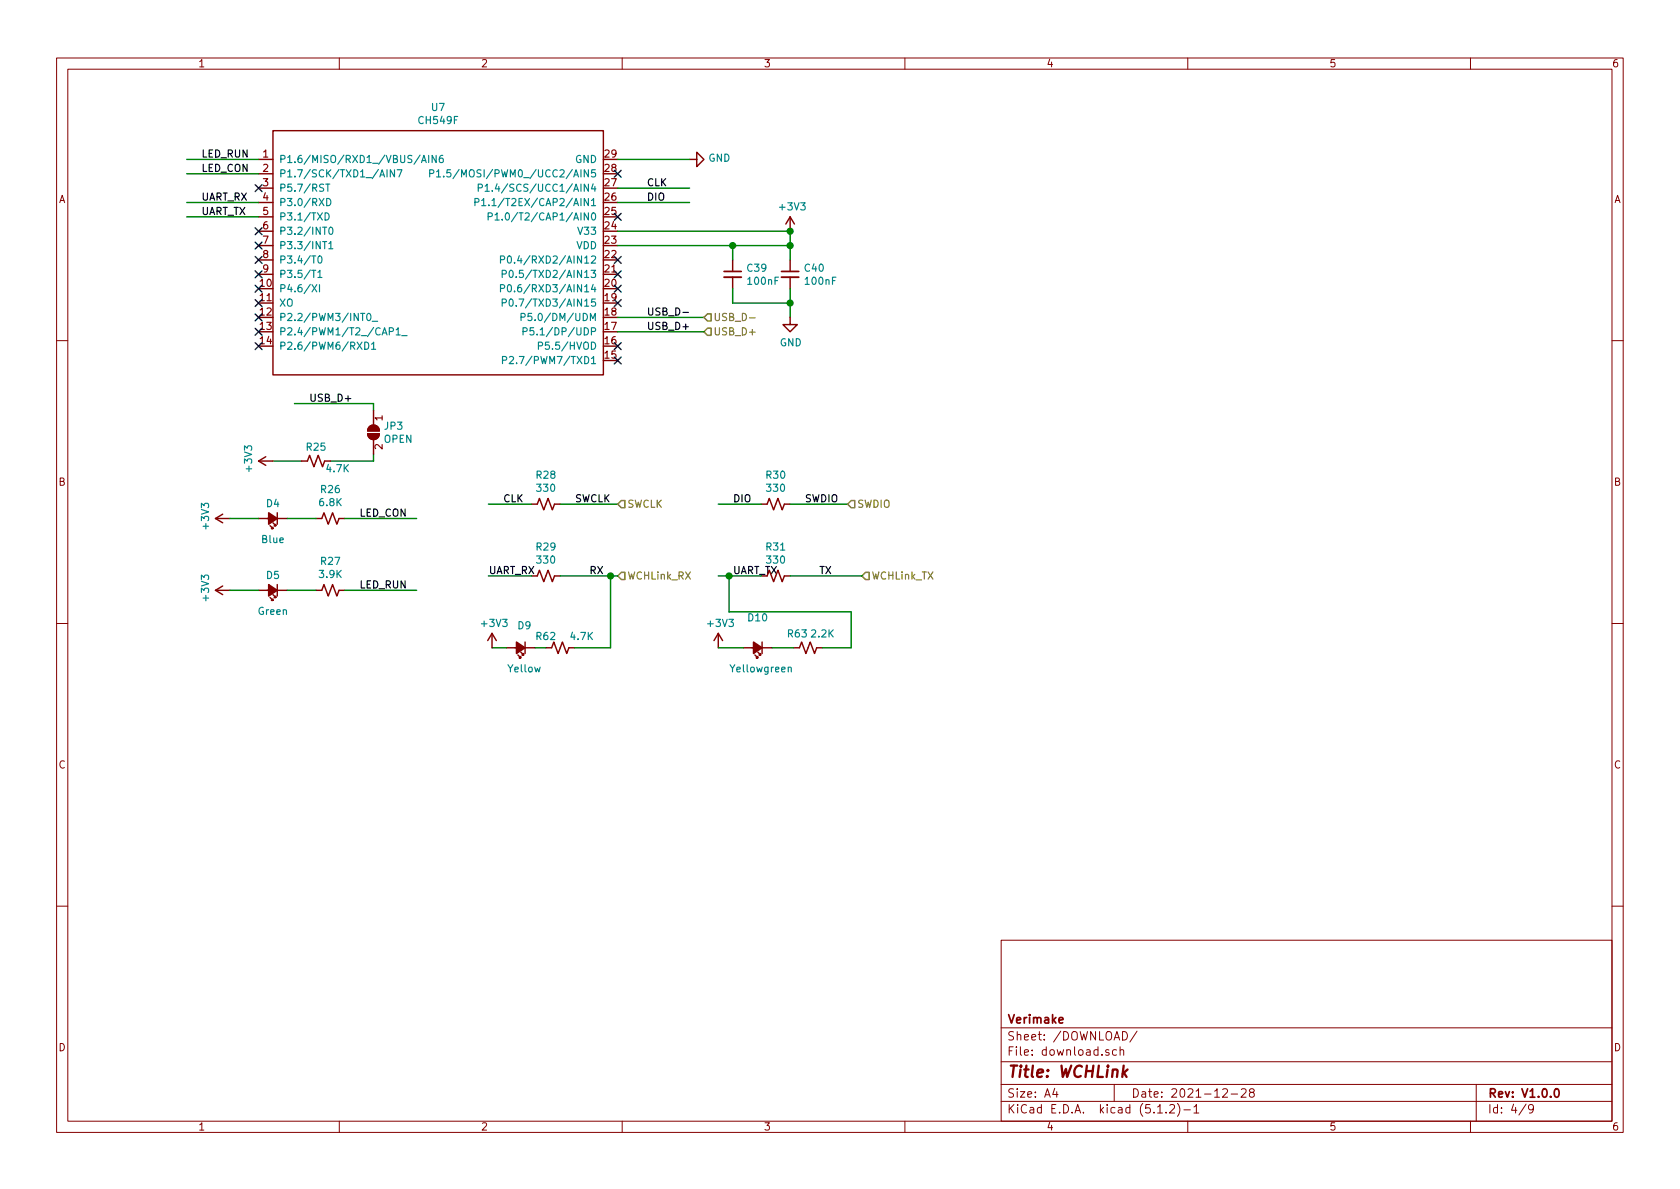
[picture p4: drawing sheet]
<svg xmlns="http://www.w3.org/2000/svg" width="297mm" height="210mm" viewBox="0 0 297 210" stroke-linecap="round" stroke-linejoin="round" font-family="sans-serif">
<g fill="none" stroke="#840000" stroke-width=".18">
<path d="M10 10.3h277v189.9h-277zM12 12.2h273v186.1h-273zM60 10.3v1.9M110 10.3v1.9M160 10.3v1.9M210 10.3v1.9M260 10.3v1.9M10 60.2h2M285 60.2h2M10 110.3h2M285 110.3h2M10 160.2h2"/>
<path d="M177 166.3h108v32h-108zM285 160.2h2M60 198.3v1.9M110 198.3v1.9M160 198.3v1.9M177 194.8h108M177 191.8h108M177 187.8h108M177 181.8h108M186.5 192.5l-.4 1h1M186.8 193v1M196.1 185.7l-.4-.1-.2 .2 .1 .2 .5 .2v.3h-.6"/>
<path d="M197 191.8v3M197.4 185.7l-.4-.1-.3 .3 .1 .6h.6M198 185.7l.3-.1 .3 .1 .1 .9M198 185.1v1.5M198.5 182.4a.76 .76 0 0 1 .8 .8 .76 .76 0 0 1-.8 .7zM201 182.3l-1.2 2M204.7 196.8h.8M206.2 196.7v.1M206.8 195.5l.2-.2h.4l.2 .2 .1 .3-.1 .2-.8 .8h.9M208.2 195.1a1.71 1.71 0 0 1 0 2.3M209.3 196.3h1.2M210 198.3v1.9"/>
<path d="M211.1 195.8l.4-.5v1.5M211.1 196.8h.9M216.2 192.7l.2-.2h.4l.2 .5-.9 1h.9M217.7 193.5h1.1M219.5 192.7l.2-.2h.3l.3 .2v.3v.2l-.9 .8h.9M221.2 193.2l-.3-.3 .1-.2 .2-.2 .4 .1 .2 .2-.1 .2-.6 .2a.48 .48 0 0 0-.1 .7l.2 .1 .5-.1a.48 .48 0 0 0-.1-.7h-.1M260 198.3v1.9M261 191.8v6.5M269.8 195.2l-1.2 2M271.1 196l-.3 .3-.4-.1-.1-.2v-.4l.1-.2 .4-.1 .2 .2a1.19 1.19 0 0 1-.2 1.2l-.4 .1"/>
</g>
<path d="M128 48h3.1M138.2 48h3M187.2 180.4l.8-.1-.1-.3-.4-.1-.3 .2 .1 .7h.6M275 192.7l.2-.2a.81 .81 0 0 1 .6 .6 .81 .81 0 0 1-.3 .8l-.2 .1a.79 .79 0 0 1-.3-1.3z" fill="none" stroke="#840000" stroke-width=".3"/>
<path d="M198.7 189.7l.5 .7M199.4 189.1l-.9 .8" fill="none" stroke="#840000" stroke-width=".41"/>
<path d="M120.8 55.2h.9" fill="none" stroke="#000" stroke-width=".2"/>
<g fill="none" stroke="#840000" stroke-width=".25">
<path d="M45.7 28.2h2.6M45.7 30.7h2.6M45.7 33.3h2.6M45.7 35.8h2.6M45.7 38.3h2.6M48.3 23.1h58.4v43.2h-58.4zM121.9 28.2h1.3v-1.3l1.3 1.3-1.3 1.3v-1.3M139.7 38.3l-.8 1.3M139.7 38.3v2.6M139.7 38.3l.8 1.3M45.7 40.9h2.6M45.7 43.4h2.6"/>
<path d="M45.7 46h2.6M45.7 48.5h2.6M129.5 46v2M129.5 49v2M139.7 56.1v1.3h1.3l-1.3 1.3-1.3-1.3h1.3M139.7 46v2M139.7 49v2M65 76.7h2.1a1.02 1.02 0 0 1-1.1 1 1.02 1.02 0 0 1-1-1zM65.3 75.5a1.02 1.02 0 0 1 1.1-.3 1.02 1.02 0 0 1 .7 1h-2.1zM66 72.6v2.6M66 77.7v2.6M38.1 91.7l1.3 .8"/>
<path d="M38.1 91.7h2.5M39.4 90.9l-1.3 .8M45.7 91.7h5.1M45.7 81.5h2.6M45.7 81.5l1.3 .8M47 80.8l-1.3 .7M47.8 93l.5 .5h-.3h.3v-.3M48.3 92.5l.5 .5h-.3h.3v-.3M49 90.7v2M53.3 81.5h1.1l.3-1 .8 2 .8-2 .7 2 .4-1h1M55.9 91.7h1l.4-1 .7 2 .8-2 .8 2 .3-1h1.1M94 89.1h1l.4-1 .7 2.1 .8-2.1 .8 2.1 .3-1.1h1.1"/>
<path d="M134.6 89.1h1l.4-1 .8 2.1 .7-2.1 .8 2.1 .4-1.1h1M38.1 104.4l1.3 .8M38.1 104.4h2.5M39.4 103.6l-1.3 .8M45.7 104.4h5.1M47.8 105.7l.5 .5h-.3h.3v-.3M48.3 105.2l.5 .5h-.3h.3v-.3M49 103.4v2M55.9 104.4h1l.4-1 .7 2 .8-2 .8 2 .3-1h1.1M87 112l-.8 1.3M87 112v2.5M87 112l.8 1.3"/>
<path d="M89.5 114.5h5.1M91.6 115.8l.5 .5h-.3h.3v-.2M92.1 115.3l.5 .5h-.3h.3v-.2M92.8 113.5v2.1M95 101.8l.4-1 .7 2.1 .8-2.1 .8 2.1 .3-1.1h1.1M96.5 114.5h1l.4-1 .8 2.1 .7-2.1 .8 2.1 .4-1.1h1M127 112l-.8 1.3M127 112v2.5M127 112l.8 1.3M131.4 114.5h5.1M133.5 115.8l.5 .5h-.3h.3v-.2M134 115.3l.5 .5h-.3h.3v-.2"/>
<path d="M134.7 113.5v2.1M135.6 101.8l.4-1 .8 2.1 .7-2.1 .8 2.1 .4-1.1h1M140.3 114.5h1.1l.3-1 .8 2.1 .8-2.1 .7 2.1 .4-1.1h1"/>
</g>
<g fill="none" stroke="#008484" stroke-width=".2">
<path d="M57.5 37.6a.64 .64 0 0 1 .7 .7 .64 .64 0 0 1-.7 .6zM57.6 32.6h.7M57.8 35.1a.64 .64 0 0 1 .7 .6 .64 .64 0 0 1-.7 .7zM58 32.6v1.2M68.4 30v1.3M69.7 30v1.3l-.7-1.3v1.3M70.2 30h.9l-.6 1.3M74.5 28.7l.5-1.2 .4 1.2M74.7 28.4h.6M75.8 27.5v1.2M76 30.7l.6-.1 .1-.2-.1-.3-.1-.1h-.5v1.3M77.1 27.5v1.2l-.7-1.2v1.2"/>
<path d="M77.2 30.4l.3-.4v1.3M77.2 31.3h.7M78.3 27.5l-.4 .1a.87 .87 0 0 0 0 1.1l.4-.1v-.5l-.4-.1-.2 .2M78.5 31.2v.1M79.7 30h-.6l-.1 .6 .5-.1 .2 .3v.3l-.2 .2-.5-.1M84 35.8l.6-.1v-.5l-.1-.1h-.5v1.3M84.6 33.2l.6-.1v-.4l-.6-.1v1.2M85.2 35.5l.3-.4v1.3M85.2 36.4h.7M85.8 32.9l.3-.3v1.2M85.8 33.8h.7M86.3 38.3l.7-.1v-.4l-.7-.2v1.3"/>
<path d="M86.4 36.2v.2M87 33.7v.1M87.5 38l.4-.4v1.3M87.5 38.9h.8M87.9 32.5l-.3 .9h.8M88.8 38.8v.1M55.1 47.8h.7M55.2 50.3l.8 1.3M56 50.3l-.8 1.3M56.2 48.2l.4-.4v1.3M56.2 49.1h.7M56.3 45.4l.2-.1a.67 .67 0 0 1 .4 .6 .67 .67 0 0 1-.4 .6l-.2-.1-.1-.4z"/>
<path d="M56.5 50.3v1.3M57 42.7h.8M58.1 43.1l.4-.4v1.3M58.1 44h.8M58.3 40.3l.1-.1a.69 .69 0 0 1 .5 .6 .69 .69 0 0 1-.5 .6l-.2-.2-.1-.2zM65 55.5l.2-.1a.67 .67 0 0 1 .4 .7 .67 .67 0 0 1-.4 .6 .83 .83 0 0 1-.2-1.2zM65.8 56.8h1M68.8 58.6h.6l.2-.2-.1-.3-.2-.1h-.5v1.2M70.1 58.3l.3-.3v1.2M70.1 59.2h.7M71 59.4h1M88.5 51l.6-.1 .1-.1v-.3l-.2-.2h-.5v1.3"/>
<path d="M88.5 45.9h.6l.1-.2v-.3l-.2-.1h-.5v1.2M88.8 53.5h.6l.1-.2v-.3l-.2-.1h-.5v1.2M88.8 48.5l.6-.1 .1-.2v-.3l-.2-.1h-.5v1.3M89.8 50.5l.2-.2a.69 .69 0 0 1 .4 .7 .69 .69 0 0 1-.4 .6l-.2-.1-.1-.4zM89.8 45.4l.2-.1a.69 .69 0 0 1 .4 .6 .69 .69 0 0 1-.4 .6l-.2-.1-.1-.4zM90.1 53l.2-.1a.69 .69 0 0 1 .4 .6 .69 .69 0 0 1-.4 .6l-.2-.1-.1-.3zM90.1 47.9l.2-.1a.69 .69 0 0 1 .4 .6 .69 .69 0 0 1-.4 .7l-.2-.2-.1-.3zM92.1 56.1l.6-.1 .2-.2-.1-.3-.2-.1h-.5v1.3M92.5 58.6h.6l.1-.2-.1-.3-.1-.1h-.5v1.2M94 55.4h-.6l-.1 .6 .2-.1 .5 .1v.6l-.2 .1-.5-.1M94.4 58h-.6l-.1 .6 .2-.2 .4 .1 .1 .6-.2 .1-.5-.1M64.5 60.5a.64 .64 0 0 1 .7 .6 .64 .64 0 0 1-.7 .7z"/>
<path d="M65.7 60.9l.4-.4v1.3M65.7 61.8h.7M88.8 63.7l.7-.1v-.4l-.7-.2v1.3M90.1 63.2l.5-.2 .2 .4-.8 .9h.8M95.2 61.2l.7-.1v-.5l-.7-.1v1.3M139.4 118.1l.1-.1h.4v.8"/>
</g>
<g fill="none" stroke="#008400" stroke-width=".25">
<path d="M33 28.2h12.7M33 30.7h12.7M33 35.8h12.7M33 38.3h12.7M109.2 28.2h12.7M109.2 35.8h12.7M109.2 33.3h12.7M109.2 56.1h15.3M109.2 40.9h30.5v5.1M109.2 43.4h30.5M109.2 58.7h15.3M129.5 43.4v2.6"/>
<path d="M129.5 51v2.6h10.2M139.7 51v5.1M52.1 71.4h13.9v1.2M40.6 91.7h5.1M48.3 81.5h5M50.8 91.7h5.1M61 91.7h12.7M66 80.3v1.2h-7.6M86.4 89.1h7.6M99.1 89.1h10.1M127 89.1h7.6M139.7 89.1h10.2"/>
<path d="M40.6 104.4h5.1M50.8 104.4h5.1M61 104.4h12.7M86.4 101.8h7.6M87 114.5h2.5M94.6 114.5h1.9M99.1 101.8h10.1M107.9 101.8v12.7h-6.3M127 101.8h7.6M127 114.5h4.4M128.9 101.8v6.4h21.6v6.3h-5.1M136.5 114.5h3.8"/>
<path d="M139.7 101.8h12.7"/>
</g>
<g fill="#008400" stroke="#008400" stroke-width=".25">
<circle cx="139.7" cy="40.9" r=".51"/>
<circle cx="139.7" cy="53.6" r=".51"/>
<circle cx="129.5" cy="43.4" r=".51"/>
<circle cx="139.7" cy="43.4" r=".51"/>
<circle cx="108" cy="101.8" r=".51"/>
<circle cx="128.9" cy="101.8" r=".51"/>
</g>
<path d="M128 49h3.1M138.2 49h3" fill="none" stroke="#840000" stroke-width=".33"/>
<g fill="#840000" stroke="#840000" stroke-width=".25">
<path d="M47.5 103.4l1.5 1-1.5 1z"/>
<path d="M47.5 90.7l1.5 1-1.5 1z"/>
<path d="M91.3 113.5l1.5 1-1.5 1.1z"/>
<path d="M133.2 113.5l1.5 1-1.5 1.1z"/>
<path d="M65.3 75.5a1.02 1.02 0 0 1 1.1-.3 1.02 1.02 0 0 1 .7 1h-2.1z"/>
<path d="M65 76.7h2.1a1.02 1.02 0 0 1-1.1 1 1.02 1.02 0 0 1-1-1z"/>
</g>
<path d="M125.1 55.5h.6v1.3h-.6l-.6-.7zM125.1 58h.6v1.3h-.6l-.6-.6zM109.9 88.5h.6v1.3h-.6l-.7-.7zM150.5 88.5h.6v1.3h-.6l-.6-.7zM109.9 101.2h.6v1.3h-.6l-.7-.7zM153 101.2h.7v1.3h-.7l-.6-.7z" fill="none" stroke="#848400" stroke-width=".25"/>
<path d="M132.5 56.2h1" fill="none" stroke="#848400" stroke-width=".2"/>
<g fill="none" stroke="#000084" stroke-width=".25">
<path d="M45.1 32.7l1.2 1.2M46.3 32.7l-1.2 1.2M108.6 30.1l1.2 1.2M108.6 37.7l1.2 1.3M109.8 30.1l-1.2 1.2M109.8 37.7l-1.2 1.3M45.1 40.3l1.2 1.2M45.1 42.8l1.2 1.2M45.1 45.4l1.2 1.2M45.1 47.9l1.2 1.2M45.1 50.4l1.2 1.3M45.1 53l1.2 1.2"/>
<path d="M45.1 55.5l1.2 1.2M45.1 58.1l1.2 1.2M46.3 40.3l-1.2 1.2M46.3 42.8l-1.2 1.2M46.3 45.4l-1.2 1.2M46.3 47.9l-1.2 1.2M46.3 50.4l-1.2 1.3M46.3 53l-1.2 1.2M46.3 55.5l-1.2 1.2M46.3 58.1l-1.2 1.2M108.6 45.4l1.2 1.2M108.6 47.9l1.2 1.2"/>
<path d="M108.6 50.4l1.2 1.3M108.6 53l1.2 1.2M109.8 45.4l-1.2 1.2M109.8 47.9l-1.2 1.2M109.8 50.4l-1.2 1.3M109.8 53l-1.2 1.2M45.1 60.6l1.2 1.2M46.3 60.6l-1.2 1.2M108.6 60.6l1.2 1.2M108.6 63.1l1.2 1.3M109.8 60.6l-1.2 1.2M109.8 63.1l-1.2 1.3"/>
</g>
<text font-size="2.8" fill="#840000" x="178" y="190.5">Title: WCHLink</text>
<g font-size="2.1" fill="#840000">
<text x="178" y="184">Sheet: /DOWNLOAD/</text>
<text x="178" y="181">Verimake</text>
<text x="178" y="186.7">File: download.sch</text>
<text x="178" y="196.9">KiCad E.D.A. kicad (5.1.2)-1</text>
<text x="178" y="194.1">Size: A4</text>
<text x="200" y="194.1">Date: 2021-12-28</text>
<text x="263" y="194.1">Rev: V1.0.0</text>
<text x="263" y="196.9">Id: 4/9</text>
</g>
<g font-size="1.8" fill="#840000">
<text x="35" y="11.9">1</text>
<text x="85" y="11.9">2</text>
<text x="135" y="11.9">3</text>
<text x="185" y="11.9">4</text>
<text x="235" y="11.9">5</text>
<text x="285" y="11.9">6</text>
<text x="46.5" y="27.9">1</text>
<text x="107" y="27.9">29</text>
<text x="10.4" y="35.9">A</text>
<text x="46.5" y="30.4">2</text>
<text x="46.5" y="32.9">3</text>
<text x="46.5" y="35.5">4</text>
<text x="107" y="35.5">26</text>
<text x="107" y="32.9">27</text>
<text x="107" y="30.4">28</text>
<text x="285.4" y="35.9">A</text>
<text x="46.5" y="38">5</text>
<text x="46.5" y="40.6">6</text>
<text x="107" y="40.6">24</text>
<text x="107" y="38">25</text>
<text x="46.5" y="43.1">7</text>
<text x="46.5" y="45.6">8</text>
<text x="107" y="45.6">22</text>
<text x="107" y="43.1">23</text>
<text x="46" y="50.7">10</text>
<text x="46" y="53.3">11</text>
<text x="46.5" y="48.2">9</text>
<text x="107" y="53.3">19</text>
<text x="107" y="50.7">20</text>
<text x="107" y="48.2">21</text>
<text x="46" y="55.8">12</text>
<text x="46" y="58.3">13</text>
<text x="107" y="58.3">17</text>
<text x="107" y="55.8">18</text>
<text x="46" y="60.9">14</text>
<text x="107" y="63.4">15</text>
<text x="107" y="60.9">16</text>
<text x="67.6" y="74.4" transform="rotate(-90 67.6 74.4)">1</text>
<text x="67.6" y="79.5" transform="rotate(-90 67.6 79.5)">2</text>
<text x="10.4" y="85.9">B</text>
<text x="285.4" y="85.9">B</text>
<text x="86.4" y="101.5">UART_RX</text>
<text x="129.5" y="101.5">UART_TX</text>
<text x="10.4" y="135.9">C</text>
<text x="285.4" y="135.9">C</text>
<text x="10.4" y="185.9">D</text>
<text x="285.4" y="185.9">D</text>
<text x="35" y="199.9">1</text>
<text x="85" y="199.9">2</text>
<text x="135" y="199.9">3</text>
<text x="185" y="199.9">4</text>
<text x="235" y="199.9">5</text>
<text x="285" y="199.9">6</text>
</g>
<g font-size="1.8" fill="#008484">
<text x="74.2" y="21.9">CH549F</text>
<text x="76.4" y="19.6">U7</text>
<text x="49.3" y="28.8">P1.6/MISO/RXD1_/VBUS/AIN6</text>
<text x="101.7" y="28.8">GND</text>
<text x="125.2" y="28.6">GND</text>
<text x="49.3" y="31.4">P1.7/SCK/TXD1_/AIN7</text>
<text x="49.3" y="33.9">P5.7/RST</text>
<text x="80.4" y="31.4">P1.5/MOSI/PWM0_/UCC2/AIN5</text>
<text x="88.1" y="33.9">P1.4/SCS/UCC1/AIN4</text>
<text x="49.3" y="36.4">P3.0/RXD</text>
<text x="49.3" y="39">P3.1/TXD</text>
<text x="49.3" y="41.5">P3.2/INT0</text>
<text x="87.4" y="36.4">P1.1/T2EX/CAP2/AIN1</text>
<text x="89.7" y="39">P1.0/T2/CAP1/AIN0</text>
<text x="102.5" y="41.5">V33</text>
<text x="138" y="37.2">+3V3</text>
<text x="49.3" y="44.1">P3.3/INT1</text>
<text x="49.3" y="46.6">P3.4/T0</text>
<text x="91.3" y="46.6">P0.4/RXD2/AIN12</text>
<text x="101.9" y="44.1">VDD</text>
<text x="49.3" y="51.7">P4.6/XI</text>
<text x="49.3" y="49.1">P3.5/T1</text>
<text x="91.3" y="51.7">P0.6/RXD3/AIN14</text>
<text x="91.5" y="49.1">P0.5/TXD2/AIN13</text>
<text x="132.2" y="48.1">C39</text>
<text x="132.4" y="50.4">100nF</text>
<text x="142.3" y="48.1">C40</text>
<text x="142.5" y="50.4">100nF</text>
<text x="49.3" y="54.2">XO</text>
<text x="49.3" y="56.8">P2.2/PWM3/INT0_</text>
<text x="49.3" y="59.3">P2.4/PWM1/T2_/CAP1_</text>
<text x="91.5" y="54.2">P0.7/TXD3/AIN15</text>
<text x="94.3" y="56.8">P5.0/DM/UDM</text>
<text x="94.8" y="59.3">P5.1/DP/UDP</text>
<text x="49.3" y="61.8">P2.6/PWM6/RXD1</text>
<text x="91.2" y="64.4">P2.7/PWM7/TXD1</text>
<text x="96.4" y="61.8">P5.5/HVOD</text>
<text x="137.9" y="61.2">GND</text>
<text x="68" y="76">JP3</text>
<text x="44.6" y="83.2" transform="rotate(-90 44.6 83.2)">+3V3</text>
<text x="54.3" y="79.7">R25</text>
<text x="57.8" y="83.5">4.7K</text>
<text x="67.9" y="78.3">OPEN</text>
<text x="47.1" y="89.7">D4</text>
<text x="56.6" y="89.5">6.8K</text>
<text x="56.8" y="87.2">R26</text>
<text x="94.9" y="84.7">R28</text>
<text x="95" y="87">330</text>
<text x="135.5" y="84.7">R30</text>
<text x="135.7" y="87">330</text>
<text x="37" y="93.4" transform="rotate(-90 37 93.4)">+3V3</text>
<text x="46.4" y="96">Blue</text>
<text x="56.8" y="99.9">R27</text>
<text x="94.9" y="97.4">R29</text>
<text x="95" y="99.7">330</text>
<text x="135.5" y="97.4">R31</text>
<text x="135.7" y="99.7">330</text>
<text x="37" y="106.1" transform="rotate(-90 37 106.1)">+3V3</text>
<text x="47.1" y="102.4">D5</text>
<text x="56.6" y="102.2">3.9K</text>
<text x="45.7" y="108.7">Green</text>
<text x="85.3" y="110.9">+3V3</text>
<text x="91.6" y="111.3">D9</text>
<text x="94.9" y="113.2">R62</text>
<text x="101" y="113.2">4.7K</text>
<text x="125.3" y="110.9">+3V3</text>
<text x="132.3" y="109.9">D10</text>
<text x="139.3" y="112.7">R63</text>
<text x="143.6" y="112.7">2.2K</text>
<text x="89.9" y="118.9">Yellow</text>
<text x="129.4" y="118.9">Yellowgreen</text>
</g>
<g font-size="1.8">
<text x="35.6" y="27.9">LED_RUN</text>
<text x="35.6" y="30.4">LED_CON</text>
<text x="35.6" y="35.5">UART_RX</text>
<text x="114.3" y="32.9">CLK</text>
<text x="114.3" y="35.5">DIO</text>
<text x="35.6" y="38">UART_TX</text>
<text x="114.3" y="55.8">USB_D-</text>
<text x="114.3" y="58.3">USB_D+</text>
<text x="54.6" y="71">USB_D+</text>
<text x="88.9" y="88.8">CLK</text>
<text x="101.6" y="88.8">SWCLK</text>
<text x="129.5" y="88.8">DIO</text>
<text x="142.2" y="88.8">SWDIO</text>
<text x="63.5" y="91.4">LED_CON</text>
<text x="104.1" y="101.5">RX</text>
<text x="144.8" y="101.5">TX</text>
<text x="63.5" y="104.1">LED_RUN</text>
</g>
<g font-size="1.8" fill="#848400">
<text x="126.1" y="56.8">USB_D-</text>
<text x="126.1" y="59.3">USB_D+</text>
<text x="110.8" y="89.8">SWCLK</text>
<text x="151.5" y="89.8">SWDIO</text>
<text x="110.8" y="102.5">WCHLink_RX</text>
<text x="154" y="102.5">WCHLink_TX</text>
</g>
</svg>
